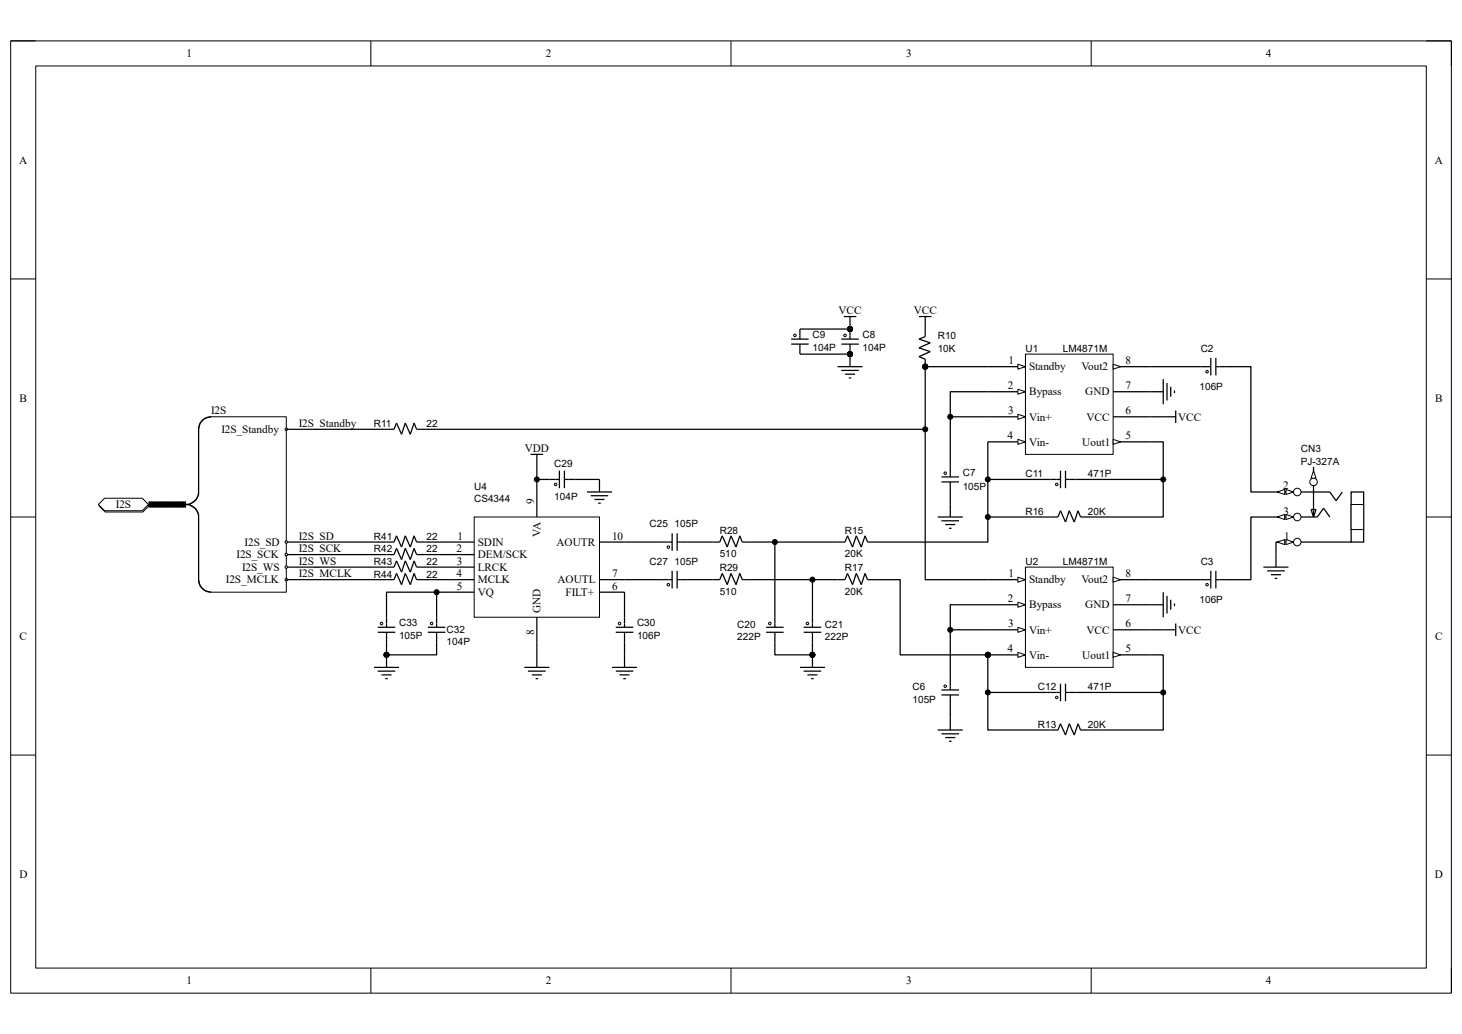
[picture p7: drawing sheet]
<svg xmlns="http://www.w3.org/2000/svg" width="297mm" height="210mm" viewBox="0 0 297 210" stroke-linecap="round" stroke-linejoin="round" font-family="sans-serif">
<path d="M2.2 8.3h292.7v193.4h-292.7z" fill="none" stroke="#000" stroke-width=".2"/>
<path d="M7.3 13.4h282.5v183.2h-282.5z" fill-rule="evenodd" fill="#fff"/>
<g fill="none" stroke="#000" stroke-width=".2">
<path d="M2.2 8.3h5.1M7.3 13.4h282.5v183.2h-282.5zM75.3 8.3v5.1M148.5 8.3v5.1M221.7 8.3v5.1M289.8 8.3h5.1v5.1M2.2 56.7h5.1M289.8 56.7h5.1M2.2 105h5.1M289.8 105h5.1M2.2 153.4h5.1M289.8 153.4h5.1"/>
<path d="M75.3 196.6v5.1M148.5 196.6v5.1M221.7 196.6v5.1M294.9 196.6v5.1"/>
<circle cx="88.7" cy="120.3" r=".51"/>
</g>
<path d="M111.6 97.4h2M113.6 95.6v3.6M114.7 97.4h2M114.7 95.6v3.6M119.2 99.9h5.1M121.8 97.4v2.5M86.2 115.2h5M86.2 117.7h5M120 100.7h3.6M120.8 101.4h2M121.5 102.2h.5M88.7 120.3v5.1" fill="none" stroke="#000" stroke-width=".25"/>
<circle cx="88.7" cy="120.3" r=".51" fill="#000"/>
<circle cx="112.9" cy="98.4" r=".25" fill="#fff"/>
<circle cx="112.9" cy="98.4" r=".25" fill="none" stroke="#000" stroke-width=".2"/>
<path d="M107.8 92.3h2.5M109.1 92.3v2.5M86.2 110.1h5M126.9 110.1h7.6M126.9 117.7h7.6M106.5 135.6h5.1M107.3 136.3h3.5M108 137.1h2.1M108.8 137.8h.5M109.1 133v2.6" fill="none" stroke="#000" stroke-width=".25"/>
<path d="M96.3 105h25.5v20.4h-25.5z" fill-rule="evenodd" fill="#fff"/>
<g fill="none" stroke="#000" stroke-width=".2">
<path d="M96.3 105h25.5v20.4h-25.5z"/>
<circle cx="78.5" cy="133" r=".51"/>
</g>
<g fill="none" stroke="#000" stroke-width=".25">
<path d="M109.1 99.9v5.1M86.2 112.6h10.1M91.2 110.1h5.1M91.2 115.2h5.1M91.2 117.7h5.1M121.8 110.1h5.1M121.8 117.7h5.1M76 135.6h5.1M76.7 136.3h3.6M77.5 137.1h2M78.3 137.8h.5M78.5 133v2.6"/>
<path d="M86.9 128.4h3.6M86.9 127.4h3.6M88.7 125.4v2M88.7 128.4v2.1M91.2 120.3h5.1M109.1 125.4v5.1M121.8 120.3h5.1"/>
</g>
<circle cx="78.5" cy="133" r=".51" fill="#000"/>
<circle cx="87.7" cy="126.6" r=".25" fill="#fff"/>
<circle cx="87.7" cy="126.6" r=".25" fill="none" stroke="#000" stroke-width=".2"/>
<path d="M76.7 128.4h3.6M76.7 127.4h3.6M78.5 125.4v2M78.5 128.4v2.1" fill="none" stroke="#000" stroke-width=".25"/>
<circle cx="77.5" cy="126.6" r=".25" fill="#fff"/>
<circle cx="77.5" cy="126.6" r=".25" fill="none" stroke="#000" stroke-width=".2"/>
<path d="M91.2 120.3h-12.7v5.1M125.1 128.4h3.6M125.1 127.4h3.6M126.9 125.4v2M126.9 128.4v2.1" fill="none" stroke="#000" stroke-width=".25"/>
<circle cx="125.9" cy="126.6" r=".25" fill="#fff"/>
<circle cx="125.9" cy="126.6" r=".25" fill="none" stroke="#000" stroke-width=".2"/>
<path d="M124.3 135.6h5.1M125.1 136.3h3.6M125.9 137.1h2M126.6 137.8h.5M126.9 120.3v5.1M126.9 133v2.6" fill="none" stroke="#000" stroke-width=".25"/>
<path d="M274.5 99.9h2.5v10.2h-2.5z" fill-rule="evenodd" fill="#fff"/>
<path d="M274.5 99.9h2.5v10.2h-2.5zM259.2 105h5.1" fill="none" stroke="#000" stroke-width=".25"/>
<circle cx="263.5" cy="105" r=".76" fill="#fff"/>
<circle cx="263.5" cy="105" r=".76" fill="none" stroke="#000" stroke-width=".2"/>
<path d="M261.2 104.5l1.6 .5-1.6 .5z" fill="#fff"/>
<path d="M261.2 104.5l1.6 .5-1.6 .5z" fill="none" stroke="#000" stroke-width=".2"/>
<path d="M259.5 105l1.5-.5v1z" fill="#fff"/>
<path d="M259.5 105l1.5-.5v1z" fill="none" stroke="#000" stroke-width=".2"/>
<path d="M259.2 99.9h5.1" fill="none" stroke="#000" stroke-width=".25"/>
<circle cx="263.5" cy="99.9" r=".76" fill="#fff"/>
<circle cx="263.5" cy="99.9" r=".76" fill="none" stroke="#000" stroke-width=".2"/>
<path d="M261.2 99.4l1.6 .5-1.6 .5z" fill="#fff"/>
<path d="M261.2 99.4l1.6 .5-1.6 .5z" fill="none" stroke="#000" stroke-width=".2"/>
<path d="M259.5 99.9l1.5-.5v1z" fill="#fff"/>
<path d="M259.5 99.9l1.5-.5v1z" fill="none" stroke="#000" stroke-width=".2"/>
<path d="M266.8 94.8v3.8" fill="none" stroke="#000" stroke-width=".25"/>
<circle cx="266.8" cy="97.9" r=".76" fill="#fff"/>
<circle cx="266.8" cy="97.9" r=".76" fill="none" stroke="#000" stroke-width=".2"/>
<path d="M266.8 95.6l.6 1.5h-1.1z" fill="#fff"/>
<path d="M266.8 95.6l.6 1.5h-1.1z" fill="none" stroke="#000" stroke-width=".2"/>
<path d="M259.2 110.1h5.1" fill="none" stroke="#000" stroke-width=".25"/>
<circle cx="263.5" cy="110.1" r=".76" fill="#fff"/>
<circle cx="263.5" cy="110.1" r=".76" fill="none" stroke="#000" stroke-width=".2"/>
<path d="M261.2 109.6l1.6 .5-1.6 .5z" fill="#fff"/>
<path d="M261.2 109.6l1.6 .5-1.6 .5z" fill="none" stroke="#000" stroke-width=".2"/>
<path d="M259.5 110.1l1.5-.5v1z" fill="#fff"/>
<path d="M259.5 110.1l1.5-.5v1z" fill="none" stroke="#000" stroke-width=".2"/>
<path d="M264.3 110.1h10.2" fill="none" stroke="#000" stroke-width=".25"/>
<path d="M274.5 102.5h2.5v5.1h-2.5z" fill-rule="evenodd" fill="#fff"/>
<path d="M274.5 102.5h2.5v5.1h-2.5z" fill="none" stroke="#000" stroke-width=".2"/>
<path d="M264.3 99.9h5.9l1.2 1.8 1.3-1.8M266.8 98.6v6.4M134.5 110.1h2M136.5 108.3v3.6M137.6 110.1h2M137.6 108.3v3.6M264.3 105h3.3l1.3-1.8 1.3 1.8M266.3 103.5h1.1l-.6 1.5z" fill="none" stroke="#000" stroke-width=".25"/>
<circle cx="135.8" cy="111.1" r=".25" fill="#fff"/>
<circle cx="135.8" cy="111.1" r=".25" fill="none" stroke="#000" stroke-width=".2"/>
<path d="M213.4 97.4h2M215.4 95.6v3.6M216.5 97.4h2M216.5 95.6v3.6" fill="none" stroke="#000" stroke-width=".25"/>
<circle cx="214.7" cy="98.4" r=".25" fill="#fff"/>
<circle cx="214.7" cy="98.4" r=".25" fill="none" stroke="#000" stroke-width=".2"/>
<path d="M134.5 117.7h2M136.5 116v3.5M137.6 117.7h2M137.6 116v3.5M213.4 105h1.5l.5-1.3 1.1 2.3 .7-2.3 1 2.3 .8-2.3 .5 1.3h1.5" fill="none" stroke="#000" stroke-width=".25"/>
<circle cx="135.8" cy="118.8" r=".25" fill="#fff"/>
<g fill="none" stroke="#000" stroke-width=".2">
<circle cx="135.8" cy="118.8" r=".25"/>
<circle cx="165" cy="133" r=".51"/>
</g>
<path d="M139.6 117.7h6.6l.5-1.2 1 2.3 .8-2.3 1 2.3 .8-2.3 .5 1.2h1.5M139.6 110.1h6.6l.5-1.3 1 2.3 .8-2.3 1 2.3 .8-2.3 .5 1.3h20.9l.5-1.3 1 2.3 .8-2.3 1 2.3 .7-2.3 .6 1.3h1.5M170.1 117.7h1.6l.5-1.2 1 2.3 .8-2.3 1 2.3 .7-2.3 .6 1.2h1.5M155.6 128.4h3.6M155.6 127.4h3.6M157.4 125.4v2M157.4 128.4v2.1M162.5 135.6h5.1M163.3 136.3h3.5M164 137.1h2.1M164.8 137.8h.5M165.1 133v2.6" fill="none" stroke="#000" stroke-width=".25"/>
<circle cx="165" cy="133" r=".51" fill="#000"/>
<circle cx="156.4" cy="126.6" r=".25" fill="#fff"/>
<circle cx="156.4" cy="126.6" r=".25" fill="none" stroke="#000" stroke-width=".2"/>
<path d="M163.3 128.4h3.5M163.3 127.4h3.5M165.1 125.4v2M165.1 128.4v2.1" fill="none" stroke="#000" stroke-width=".25"/>
<circle cx="164" cy="126.6" r=".25" fill="#fff"/>
<g fill="none" stroke="#000" stroke-width=".2">
<circle cx="157.4" cy="110.1" r=".51"/>
<circle cx="165" cy="117.7" r=".51"/>
<circle cx="164" cy="126.6" r=".25"/>
</g>
<path d="M152.3 117.7h17.8M157.4 110.1v15.3M165.1 117.7v7.7" fill="none" stroke="#000" stroke-width=".25"/>
<g fill="#000">
<circle cx="157.4" cy="110.1" r=".51"/>
<circle cx="165" cy="117.7" r=".51"/>
</g>
<path d="M208.3 71.9h17.8v20.4h-17.8z" fill-rule="evenodd" fill="#fff"/>
<path d="M208.3 71.9h17.8v20.4h-17.8z" fill="none" stroke="#000" stroke-width=".2"/>
<path d="M200.7 74.5h7.6" fill="none" stroke="#000" stroke-width=".25"/>
<path d="M206.8 74l1.5 .5-1.5 .5z" fill="#fff"/>
<path d="M206.8 74l1.5 .5-1.5 .5z" fill="none" stroke="#000" stroke-width=".2"/>
<path d="M200.7 79.6h7.6" fill="none" stroke="#000" stroke-width=".25"/>
<path d="M206.8 79.1l1.5 .5-1.5 .5z" fill="#fff"/>
<path d="M206.8 79.1l1.5 .5-1.5 .5z" fill="none" stroke="#000" stroke-width=".2"/>
<path d="M200.7 84.7h7.6" fill="none" stroke="#000" stroke-width=".25"/>
<path d="M206.8 84.1l1.5 .6-1.5 .5z" fill="#fff"/>
<path d="M206.8 84.1l1.5 .6-1.5 .5z" fill="none" stroke="#000" stroke-width=".2"/>
<path d="M200.7 89.7h7.6" fill="none" stroke="#000" stroke-width=".25"/>
<path d="M206.8 89.2l1.5 .5-1.5 .6z" fill="#fff"/>
<path d="M206.8 89.2l1.5 .5-1.5 .6z" fill="none" stroke="#000" stroke-width=".2"/>
<path d="M226.1 89.7h7.7" fill="none" stroke="#000" stroke-width=".25"/>
<path d="M226.1 89.2l1.6 .5-1.6 .6z" fill="#fff"/>
<path d="M226.1 89.2l1.6 .5-1.6 .6z" fill="none" stroke="#000" stroke-width=".2"/>
<path d="M226.1 79.6h7.7M226.1 74.5h7.7M226.1 84.7h7.7" fill="none" stroke="#000" stroke-width=".25"/>
<path d="M226.1 74l1.6 .5-1.6 .5z" fill="#fff"/>
<g fill="none" stroke="#000" stroke-width=".2">
<path d="M226.1 74l1.6 .5-1.6 .5z"/>
<circle cx="200.7" cy="97.4" r=".51"/>
<circle cx="236.3" cy="97.4" r=".51"/>
</g>
<path d="M191.3 97.9h3.5M191.3 96.9h3.5M193.1 94.8v2.1M193.1 97.9v2M200.7 97.4h12.7M218.5 97.4h17.8M233.8 89.7h2.5v15.3h-15.3" fill="none" stroke="#000" stroke-width=".25"/>
<g fill="#000">
<circle cx="200.7" cy="97.4" r=".51"/>
<circle cx="236.3" cy="97.4" r=".51"/>
</g>
<circle cx="192" cy="96.1" r=".25" fill="#fff"/>
<circle cx="192" cy="96.1" r=".25" fill="none" stroke="#000" stroke-width=".2"/>
<path d="M243.9 74.5h2.1M246 72.7v3.6M247 74.5h2M247 72.7v3.6M193.1 99.9v5.1M190.5 105h5.1M191.3 105.8h3.5M192 106.5h2.1M192.8 107.3h.5" fill="none" stroke="#000" stroke-width=".25"/>
<circle cx="245.2" cy="75.5" r=".25" fill="#fff"/>
<g fill="none" stroke="#000" stroke-width=".2">
<circle cx="172.7" cy="71.9" r=".51"/>
<circle cx="172.7" cy="66.8" r=".51"/>
<circle cx="245.2" cy="75.5" r=".25"/>
</g>
<path d="M170.9 69.9h3.6M170.9 68.9h3.6M172.7 66.8v2.1M172.7 69.9v2M233.8 74.5h10.1" fill="none" stroke="#000" stroke-width=".25"/>
<g fill="#000">
<circle cx="172.7" cy="71.9" r=".51"/>
<circle cx="172.7" cy="66.8" r=".51"/>
</g>
<circle cx="171.7" cy="68.1" r=".25" fill="#fff"/>
<g fill="none" stroke="#000" stroke-width=".2">
<circle cx="171.7" cy="68.1" r=".25"/>
<circle cx="172.7" cy="71.9" r=".51"/>
</g>
<g fill="none" stroke="#000" stroke-width=".25">
<path d="M170.1 74.5h5.1M170.9 75.2h3.6M171.7 76h2M172.4 76.8h.5M172.7 71.9v2.6M233.8 79.6h2.5M236.3 77v5.1M237.1 77.8v3.5M237.8 78.5v2.1M238.6 79.3v.5M233.8 84.7h5.1M238.9 83.4v2.5"/>
<path d="M215.4 138.9v3.5M216.5 138.9v3.5M213.4 140.6h2M216.5 140.6h2"/>
</g>
<circle cx="172.7" cy="71.9" r=".51" fill="#000"/>
<circle cx="214.7" cy="141.7" r=".25" fill="#fff"/>
<g fill="none" stroke="#000" stroke-width=".2">
<circle cx="200.7" cy="133" r=".51"/>
<circle cx="214.7" cy="141.7" r=".25"/>
</g>
<path d="M213.4 148.3h1.5l.5-1.3 1.1 2.3 .7-2.3 1 2.3 .8-2.3 .5 1.3h1.5" fill="none" stroke="#000" stroke-width=".25"/>
<circle cx="200.7" cy="133" r=".51" fill="#000"/>
<path d="M208.3 115.2h17.8v20.4h-17.8z" fill-rule="evenodd" fill="#fff"/>
<path d="M208.3 115.2h17.8v20.4h-17.8z" fill="none" stroke="#000" stroke-width=".2"/>
<path d="M200.7 117.7h7.6" fill="none" stroke="#000" stroke-width=".25"/>
<path d="M206.8 117.2l1.5 .5-1.5 .5z" fill="#fff"/>
<path d="M206.8 117.2l1.5 .5-1.5 .5z" fill="none" stroke="#000" stroke-width=".2"/>
<path d="M200.7 122.8h7.6" fill="none" stroke="#000" stroke-width=".25"/>
<path d="M206.8 122.3l1.5 .5-1.5 .5z" fill="#fff"/>
<path d="M206.8 122.3l1.5 .5-1.5 .5z" fill="none" stroke="#000" stroke-width=".2"/>
<path d="M200.7 127.9h7.6" fill="none" stroke="#000" stroke-width=".25"/>
<path d="M206.8 127.4l1.5 .5-1.5 .5z" fill="#fff"/>
<path d="M206.8 127.4l1.5 .5-1.5 .5z" fill="none" stroke="#000" stroke-width=".2"/>
<path d="M200.7 133h7.6" fill="none" stroke="#000" stroke-width=".25"/>
<path d="M206.8 132.5l1.5 .5-1.5 .5z" fill="#fff"/>
<g fill="none" stroke="#000" stroke-width=".2">
<path d="M206.8 132.5l1.5 .5-1.5 .5z"/>
<circle cx="200.7" cy="133" r=".51"/>
</g>
<circle cx="200.7" cy="133" r=".51" fill="#000"/>
<path d="M226.1 133h7.7" fill="none" stroke="#000" stroke-width=".25"/>
<path d="M226.1 132.5l1.6 .5-1.6 .5z" fill="#fff"/>
<path d="M226.1 132.5l1.6 .5-1.6 .5z" fill="none" stroke="#000" stroke-width=".2"/>
<path d="M226.1 117.7h7.7M226.1 127.9h7.7M226.1 122.8h7.7" fill="none" stroke="#000" stroke-width=".25"/>
<path d="M226.1 117.2l1.6 .5-1.6 .5z" fill="#fff"/>
<g fill="none" stroke="#000" stroke-width=".2">
<path d="M226.1 117.2l1.6 .5-1.6 .5z"/>
<circle cx="200.7" cy="140.6" r=".51"/>
<circle cx="236.3" cy="140.6" r=".51"/>
</g>
<path d="M193.1 138.1v2M233.8 133h2.5v15.3h-15.3M191.3 141.1h3.5M191.3 140.1h3.5M193.1 141.1v2.1M200.7 140.6h12.7M218.5 140.6h17.8" fill="none" stroke="#000" stroke-width=".25"/>
<g fill="#000">
<circle cx="200.7" cy="140.6" r=".51"/>
<circle cx="236.3" cy="140.6" r=".51"/>
</g>
<circle cx="192" cy="139.4" r=".25" fill="#fff"/>
<circle cx="192" cy="139.4" r=".25" fill="none" stroke="#000" stroke-width=".2"/>
<path d="M243.9 117.7h2.1M246 116v3.5M247 117.7h2M247 116v3.5M190.5 148.3h5.1M191.3 149h3.5M192 149.8h2.1M192.8 150.6h.5M193.1 143.2v5.1" fill="none" stroke="#000" stroke-width=".25"/>
<circle cx="245.2" cy="118.8" r=".25" fill="#fff"/>
<circle cx="245.2" cy="118.8" r=".25" fill="none" stroke="#000" stroke-width=".2"/>
<path d="M160.7 69.9h3.6M160.7 68.9h3.6M162.5 66.8v2.1M162.5 69.9v2M233.8 117.7h10.1" fill="none" stroke="#000" stroke-width=".25"/>
<circle cx="161.5" cy="68.1" r=".25" fill="#fff"/>
<g fill="none" stroke="#000" stroke-width=".2">
<circle cx="161.5" cy="68.1" r=".25"/>
<circle cx="172.7" cy="71.9" r=".51"/>
<circle cx="172.7" cy="66.8" r=".51"/>
<circle cx="188" cy="74.5" r=".51"/>
<circle cx="109.1" cy="97.4" r=".51"/>
<circle cx="193.1" cy="84.7" r=".51"/>
<circle cx="193.1" cy="127.9" r=".51"/>
</g>
<g fill="none" stroke="#000" stroke-width=".25">
<path d="M162.5 71.9h10.2M171.4 64.3h2.6M172.7 64.3v2.5h-10.2M186.7 64.3h2.5M188 64.3v4.1l-1.3 .5 2.3 .7-2.3 1.1 2.3 .7-2.3 1 1.3 .6v1.5M200.7 79.6h-7.6v15.2M249 74.5h5.1v25.4h5.1M78.5 87.2h1.5l.6-1.3 1 2.3 .7-2.3 1.1 2.3 .7-2.3 .5 1.3h1.6M109.1 94.8v5.1M109.1 97.4h2.5M116.7 97.4h5.1M193.1 84.7h7.6"/>
<path d="M58.2 115.2h21.8l.6-1.3 1 2.3 .7-2.3 1.1 2.3 .7-2.3 .5 1.3h1.6M58.2 110.1h21.8l.6-1.3 1 2.3 .7-2.3 1.1 2.3 .7-2.3 .5 1.3h1.6M58.2 112.6h21.8l.6-1.2 1 2.3 .7-2.3 1.1 2.3 .7-2.3 .5 1.2h1.6M78.5 117.7h1.5l.6-1.2 1 2.3 .7-2.3 1.1 2.3 .7-2.3 .5 1.2h1.6M256.7 115.2h5.1M257.4 116h3.6M258.2 116.7h2M259 117.5h.5M259.2 105h-5.1v12.7h-5.1M259.2 110.1v5.1M109.1 130.5v2.5M126.9 130.5v2.5"/>
<path d="M193.1 127.9h7.6M200.7 122.8h-7.6v15.3M233.8 127.9h5.1M233.8 122.8h2.5M236.3 120.3v5.1M237.1 121v3.6M237.8 121.8v2M238.6 122.6v.5M238.9 126.6v2.6"/>
</g>
<g fill="#000">
<circle cx="172.7" cy="71.9" r=".51"/>
<circle cx="172.7" cy="66.8" r=".51"/>
<circle cx="188" cy="74.5" r=".51"/>
<circle cx="109.1" cy="97.4" r=".51"/>
<circle cx="193.1" cy="84.7" r=".51"/>
<circle cx="193.1" cy="127.9" r=".51"/>
</g>
<path d="M40.7 85.9l.9-.9 1.3-.3h15.3v35.6h-15.3l-1.3-.3-.9-1-.4-1.3v-13.3l-.6-1.1-1.3-.8 1.3-.9 .6-1v-13.4z" fill-rule="evenodd" fill="#fff"/>
<path d="M40.7 85.9l.9-.9 1.3-.3h15.3v35.6h-15.3l-1.3-.3-.9-1-.4-1.3v-13.3l-.6-1.1-1.3-.8 1.3-.9 .6-1v-13.4z" fill="none" stroke="#000" stroke-width=".2"/>
<path d="M42.9 84.7a2.55 2.55 0 0 0-2.6 2.5v12.7a2.55 2.55 0 0 1-2.5 2.6 2.54 2.54 0 0 1 2.5 2.5v12.7a2.55 2.55 0 0 0 2.6 2.6" fill="none" stroke="#000" stroke-width=".25"/>
<circle cx="58.2" cy="110.1" r=".25" fill="#fff"/>
<circle cx="58.2" cy="110.1" r=".25" fill="none" stroke="#000" stroke-width=".2"/>
<circle cx="58.2" cy="112.6" r=".25" fill="#fff"/>
<circle cx="58.2" cy="112.6" r=".25" fill="none" stroke="#000" stroke-width=".2"/>
<circle cx="58.2" cy="115.2" r=".25" fill="#fff"/>
<circle cx="58.2" cy="115.2" r=".25" fill="none" stroke="#000" stroke-width=".2"/>
<circle cx="58.2" cy="117.7" r=".25" fill="#fff"/>
<circle cx="58.2" cy="117.7" r=".25" fill="none" stroke="#000" stroke-width=".2"/>
<circle cx="58.2" cy="87.2" r=".25" fill="#fff"/>
<circle cx="58.2" cy="87.2" r=".25" fill="none" stroke="#000" stroke-width=".2"/>
<path d="M58.2 87.2h20.3" fill="none" stroke="#000" stroke-width=".25"/>
<path d="M21.4 101.4h7.6l1.3 1.3-1.3 1.3h-7.6l-1.3-1.3z" fill-rule="evenodd" fill="#fff"/>
<path d="M21.4 101.4h7.6l1.3 1.3-1.3 1.3h-7.6l-1.3-1.3z" fill="none" stroke="#000" stroke-width=".2"/>
<path d="M21.3 101.2h7.6l1.3 1.3-1.3 1.2h-7.6l-1.3-1.2z" fill-rule="evenodd" fill="#fff"/>
<g fill="none" stroke="#000" stroke-width=".2">
<path d="M21.3 101.2h7.6l1.3 1.3-1.3 1.2h-7.6l-1.3-1.2z"/>
<circle cx="188" cy="74.5" r=".51"/>
<circle cx="188" cy="87.2" r=".51"/>
<circle cx="200.7" cy="105" r=".51"/>
<circle cx="78.5" cy="133" r=".51"/>
<circle cx="165" cy="133" r=".51"/>
<circle cx="200.7" cy="133" r=".51"/>
</g>
<path d="M200.7 74.5h-12.7v43.2h12.7M86.2 87.2h101.8M200.7 89.7v20.4h-22.9M30.2 102.5h7.6M58.2 117.7h20.3M177.8 117.7h5.1v15.3h17.8v15.3h12.7M200.7 105h12.7M78.5 130.5v2.5h10.2v-2.5M157.4 130.5v2.5h7.7v-2.5" fill="none" stroke="#000" stroke-width=".25"/>
<g fill="#000">
<circle cx="188" cy="74.5" r=".51"/>
<circle cx="188" cy="87.2" r=".51"/>
<circle cx="200.7" cy="105" r=".51"/>
<circle cx="78.5" cy="133" r=".51"/>
<circle cx="165" cy="133" r=".51"/>
<circle cx="200.7" cy="133" r=".51"/>
</g>
<path d="M30.2 102.5h7.6" fill="none" stroke="#000" stroke-width="1.3" stroke-linecap="butt"/>
<path d="M30.7 102l1 .9M33.2 102l1 .9M35.8 102l1 .9" fill="none" stroke="#000" stroke-width=".38"/>
<g font-size="2.3">
<text x="37.9" y="11.6">1</text>
<text x="110.9" y="11.6">2</text>
<text x="184.1" y="11.6">3</text>
<text x="257.2" y="11.6">4</text>
<text x="3.9" y="33.2">A</text>
<text x="291.5" y="33.2">A</text>
<text x="170.3" y="63.8">VCC</text>
<text x="185.6" y="63.8">VCC</text>
<text x="204.9" y="74">1</text>
<text x="209.1" y="75.2">Standby</text>
<text x="219.7" y="75.2">Vout2</text>
<text x="228.6" y="74">8</text>
<text x="4" y="81.6">B</text>
<text x="204.7" y="79">2</text>
<text x="209.1" y="80.3">Bypass</text>
<text x="220.5" y="80.3">GND</text>
<text x="228.6" y="79">7</text>
<text x="291.6" y="81.6">B</text>
<text x="42.9" y="84.2">I2S</text>
<text x="45" y="88">I2S_Standby</text>
<text x="60.7" y="86.7">I2S_Standby</text>
<text x="204.7" y="89.2">4</text>
<text x="204.8" y="84.2">3</text>
<text x="209.1" y="85.4">Vin+</text>
<text x="220.7" y="85.4">VCC</text>
<text x="228.6" y="89.2">5</text>
<text x="228.6" y="84.2">6</text>
<text x="239.4" y="85.4">VCC</text>
<text x="106.6" y="91.8">VDD</text>
<text x="209.1" y="90.5">Vin-</text>
<text x="219.9" y="90.5">Uout1</text>
<text x="260.7" y="99.4">2</text>
<text x="23.5" y="103.2">I2S</text>
<text x="108.5" y="102.4" transform="rotate(-90 108.5 102.4)">9</text>
<text x="260.8" y="104.5">3</text>
<text x="48" y="113.4">I2S_SCK</text>
<text x="49.7" y="110.9">I2S_SD</text>
<text x="60.7" y="112.1">I2S_SCK</text>
<text x="60.7" y="109.6">I2S_SD</text>
<text x="92.7" y="112.1">2</text>
<text x="92.9" y="109.6">1</text>
<text x="97.1" y="110.9">SDIN</text>
<text x="97.1" y="113.4">DEM/SCK</text>
<text x="109.8" y="109.1" transform="rotate(-90 109.8 109.1)">VA</text>
<text x="113.1" y="110.9">AOUTR</text>
<text x="124.3" y="109.6">10</text>
<text x="260.9" y="109.6">1</text>
<text x="45.9" y="118.5">I2S_MCLK</text>
<text x="49.2" y="116">I2S_WS</text>
<text x="60.7" y="117.2">I2S_MCLK</text>
<text x="60.7" y="114.7">I2S_WS</text>
<text x="92.7" y="117.2">4</text>
<text x="92.8" y="119.8">5</text>
<text x="92.8" y="114.7">3</text>
<text x="97.1" y="116">LRCK</text>
<text x="97.1" y="118.5">MCLK</text>
<text x="113.3" y="118.5">AOUTL</text>
<text x="124.3" y="119.8">6</text>
<text x="124.3" y="117.2">7</text>
<text x="204.9" y="117.2">1</text>
<text x="209.1" y="118.5">Standby</text>
<text x="219.7" y="118.5">Vout2</text>
<text x="228.6" y="117.2">8</text>
<text x="97.1" y="121">VQ</text>
<text x="109.8" y="124.6" transform="rotate(-90 109.8 124.6)">GND</text>
<text x="114.9" y="121">FILT+</text>
<text x="204.7" y="122.3">2</text>
<text x="209.1" y="123.6">Bypass</text>
<text x="220.5" y="123.6">GND</text>
<text x="228.6" y="122.3">7</text>
<text x="4" y="130">C</text>
<text x="108.5" y="128.9" transform="rotate(-90 108.5 128.9)">8</text>
<text x="204.8" y="127.4">3</text>
<text x="209.1" y="128.7">Vin+</text>
<text x="220.7" y="128.7">VCC</text>
<text x="228.6" y="127.4">6</text>
<text x="239.4" y="128.7">VCC</text>
<text x="291.5" y="130">C</text>
<text x="204.7" y="132.5">4</text>
<text x="209.1" y="133.8">Vin-</text>
<text x="219.9" y="133.8">Uout1</text>
<text x="228.6" y="132.5">5</text>
<text x="3.9" y="178.3">D</text>
<text x="291.5" y="178.3">D</text>
<text x="37.9" y="199.9">1</text>
<text x="110.9" y="199.9">2</text>
<text x="184.1" y="199.9">3</text>
<text x="257.2" y="199.9">4</text>
</g>
<g font-size="2">
<text x="165.1" y="68.7">C9</text>
<text x="165.1" y="71.2">104P</text>
<text x="175.2" y="68.7">C8</text>
<text x="175.2" y="71.2">104P</text>
<text x="190.5" y="68.9">R10</text>
<text x="190.5" y="71.5">10K</text>
<text x="208.3" y="71.5">U1</text>
<text x="215.9" y="71.5">LM4871M</text>
<text x="243.9" y="71.5">C2</text>
<text x="243.7" y="79.1">106P</text>
<text x="75.9" y="86.7">R11</text>
<text x="86.7" y="86.7">22</text>
<text x="112.6" y="94.9">C29</text>
<text x="264.3" y="91.8">CN3</text>
<text x="264.3" y="94.4">PJ-327A</text>
<text x="96.3" y="99.5">U4</text>
<text x="112.6" y="101.5">104P</text>
<text x="195.6" y="96.7">C7</text>
<text x="195.6" y="99.5">105P</text>
<text x="208.3" y="96.9">C11</text>
<text x="221" y="96.9">471P</text>
<text x="96.3" y="102">CS4344</text>
<text x="132" y="107.1">C25 105P</text>
<text x="208.3" y="104.6">R16</text>
<text x="221" y="104.6">20K</text>
<text x="75.9" y="109.6">R41</text>
<text x="75.9" y="112.2">R42</text>
<text x="86.6" y="109.6">22</text>
<text x="86.6" y="112.2">22</text>
<text x="146.2" y="108.4">R28</text>
<text x="146.2" y="113.2">510</text>
<text x="171.7" y="108.4">R15</text>
<text x="171.7" y="113.2">20K</text>
<text x="75.9" y="114.7">R43</text>
<text x="75.9" y="117.3">R44</text>
<text x="86.6" y="114.7">22</text>
<text x="86.6" y="117.3">22</text>
<text x="132" y="114.7">C27 105P</text>
<text x="146.2" y="116">R29</text>
<text x="171.7" y="116">R17</text>
<text x="208.3" y="114.7">U2</text>
<text x="215.9" y="114.7">LM4871M</text>
<text x="243.9" y="114.7">C3</text>
<text x="146.2" y="120.9">510</text>
<text x="171.7" y="120.9">20K</text>
<text x="243.7" y="122.4">106P</text>
<text x="81.1" y="127.2">C33</text>
<text x="81.1" y="129.8">105P</text>
<text x="90.7" y="128.5">C32</text>
<text x="90.7" y="131">104P</text>
<text x="129.4" y="127.2">C30</text>
<text x="129.4" y="129.8">106P</text>
<text x="149.8" y="127.5">C20</text>
<text x="149.8" y="130">222P</text>
<text x="167.6" y="127.5">C21</text>
<text x="167.6" y="130">222P</text>
<text x="185.4" y="140.2">C6</text>
<text x="185.4" y="142.7">105P</text>
<text x="210.9" y="140.2">C12</text>
<text x="221" y="140.2">471P</text>
<text x="210.9" y="147.8">R13</text>
<text x="221" y="147.8">20K</text>
</g>
</svg>
